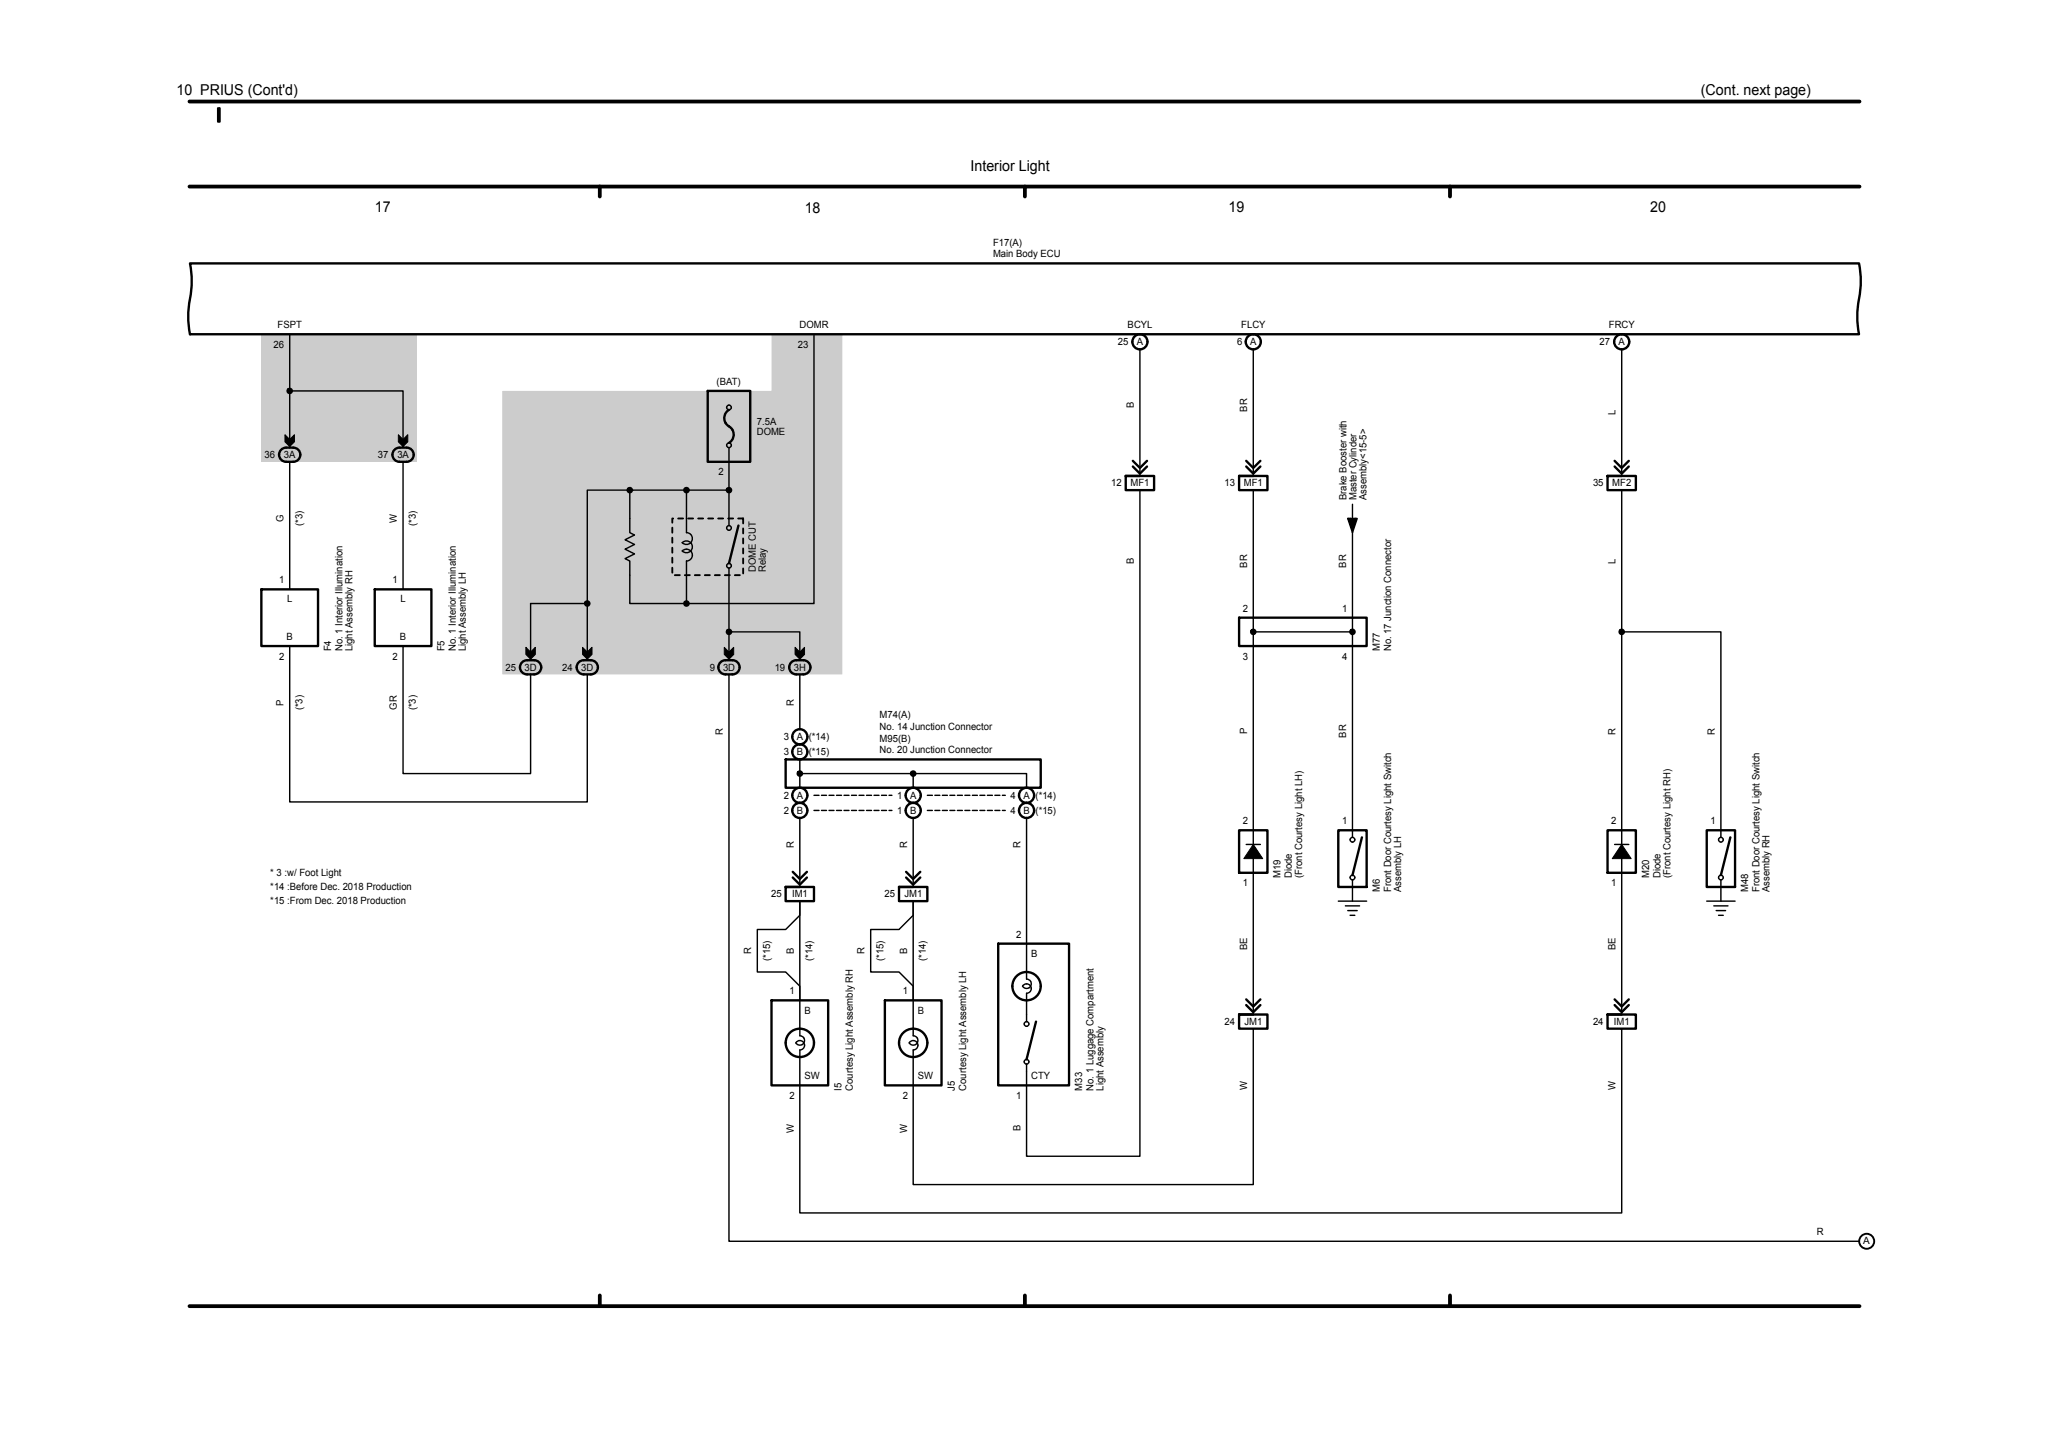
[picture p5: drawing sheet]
<svg xmlns="http://www.w3.org/2000/svg" width="297mm" height="210mm" viewBox="0 0 297 210" stroke-linecap="round" stroke-linejoin="round" font-family="sans-serif">
<path d="M27.5 14.7h242M27.5 27h242M86.9 27v1.5M148.6 27v1.5M210.2 27v1.5M27.5 189.3h242M86.9 187.7v1.5M148.6 187.7v1.5M210.2 187.7v1.5" fill="none" stroke="#000" stroke-width=".55"/>
<g fill="#ccc">
<path d="M72.8 56.7h39v-8.3h10.3v49.3h-49.3z"/>
<path d="M37.9 48.4h22.6v18.5h-22.6z"/>
<path d="M102.6 56.7h6.1v10.2h-6.1z"/>
</g>
<g fill="none" stroke="#000" stroke-width=".34">
<path d="M31.6 15.7v1.9M31.8 15.7v1.9M27.5 38.2h242a16.8 16.8 0 0 1-.2 6.6l-.1 1.4 .3 2.2h-242a16.8 16.8 0 0 1 .2-6.6l.1-1.4zM102.6 56.7h6.1v10.2h-6.1zM105.7 59.4a1.43 1.43 0 0 0 .2 2.5 1.39 1.39 0 0 1-.2 2.3M40.6 65.3l.3-.2a2.22 2.22 0 0 1 2.4 .2 1.03 1.03 0 0 1 .1 1.1 1.03 1.03 0 0 1-.9 .5h-1a1.03 1.03 0 0 1-.9-.5 1.03 1.03 0 0 1 0-1.1zM57.3 65.1a2.22 2.22 0 0 1 2.5 .2 1.03 1.03 0 0 1 .1 1.1 1.03 1.03 0 0 1-1 .5h-1a1.03 1.03 0 0 1-1-.7 1.03 1.03 0 0 1 .4-1.1zM107 76.2l-1.3 5.4M163.2 69h4.1v2h-4.1zM163.2 69h2M164.2 66.8l1 1 1.1-1M164.2 67.6l1 1 1.1-1"/>
<path d="M179.6 69h4.1v2h-4.1zM179.6 69h2.1M180.6 67.6l1.1 1 1-1M180.6 66.8l1.1 1 1-1M233 69h4.1v2h-4.1zM233 69h2.1M234 66.8l1.1 1 1-1M234 67.6l1.1 1 1-1M37.9 85.4h8.2v8.2h-8.2zM54.3 85.4h8.2v8.2h-8.2zM75.6 96.1l.2-.2a2.22 2.22 0 0 1 2.5 .2 1.03 1.03 0 0 1 0 1.1 1.03 1.03 0 0 1-.9 .5h-1a1.03 1.03 0 0 1-.9-.5 1.03 1.03 0 0 1 .1-1.1zM83.8 96.1l.2-.2a2.22 2.22 0 0 1 2.5 .2 1.03 1.03 0 0 1 .1 1.1 1.03 1.03 0 0 1-1 .5h-1a1.03 1.03 0 0 1-.9-.5 1.03 1.03 0 0 1 .1-1.1z"/>
<path d="M104.3 96.1l.2-.2a2.22 2.22 0 0 1 2.5 .2 1.03 1.03 0 0 1 .1 1.1 1.03 1.03 0 0 1-.9 .5h-1a1.03 1.03 0 0 1-1-.5 1.03 1.03 0 0 1 .1-1.1zM114.6 96.1l.2-.2a2.23 2.23 0 0 1 2.5 .2 1.03 1.03 0 0 1 .1 1.1 1.03 1.03 0 0 1-1 .5h-1a1.03 1.03 0 0 1-.9-.5 1.03 1.03 0 0 1 .1-1.1zM179.6 89.5h18.5v4.1h-18.5zM113.9 110.1h37v4.1h-37zM113.9 128.5h4.1v2.1h-4.1zM113.9 128.5h2M114.9 126.4l1 1 1.1-1M114.9 127.2l1 1 1.1-1M130.3 128.5h4.1v2.1h-4.1zM130.3 128.5h2.1M131.3 126.4l1.1 1 1-1M131.3 127.2l1.1 1 1-1"/>
<path d="M144.7 136.8h10.3v20.5h-10.3zM179.6 120.3h4.1v6.2h-4.1zM194 120.3h4.1v8.2h-4.1zM197.4 121.4l-1.4 5.4M233 120.3h4.1v6.2h-4.1zM247.4 120.3h4.1v8.2h-4.1zM250.8 121.4l-1.4 5.4M111.8 145h8.2v12.3h-8.2zM128.3 145h8.2v12.3h-8.2zM150.2 148.1l-1.4 5.4M179.6 147h4.1v2.1h-4.1zM179.6 147h2.1"/>
<path d="M180.6 144.8l1.1 1.1 1-1.1M180.6 145.7l1.1 1 1-1M233 147h4.1v2.1h-4.1zM233 147h2.1M234 144.8l1.1 1.1 1-1.1M234 145.7l1.1 1 1-1"/>
<circle cx="165.2" cy="49.5" r="1.09"/>
<circle cx="181.7" cy="49.5" r="1.09"/>
<circle cx="235.1" cy="49.5" r="1.1"/>
<circle cx="115.9" cy="117.5" r="1.1"/>
<circle cx="115.9" cy="109" r="1.1"/>
<circle cx="115.9" cy="115.3" r="1.1"/>
<circle cx="115.9" cy="106.8" r="1.1"/>
<circle cx="132.4" cy="117.5" r="1.1"/>
<circle cx="132.4" cy="115.3" r="1.1"/>
<circle cx="148.8" cy="117.5" r="1.1"/>
<circle cx="148.8" cy="115.3" r="1.1"/>
<circle cx="115.9" cy="151.1" r="2.05"/>
<circle cx="132.4" cy="151.1" r="2.05"/>
<circle cx="148.8" cy="142.9" r="2.05"/>
</g>
<g fill="none" stroke="#000" stroke-width=".21">
<path d="M41.7 56.4a.38 .38 0 0 0 .2 .6 .38 .38 0 0 0 .5-.4 .38 .38 0 0 0-.6-.3l-.1 .1 .1 .3 .2 .2 .2-.2-.1-.2h-.2l.1 .2h16.4v8.2M42 48.4v16.5M118 48.4v39.1h-18.5v-6.2a.86 .86 0 0 0 .8-1.2 .86 .86 0 0 0-1.4-.2 .86 .86 0 0 0 1.2 0 .86 .86 0 0 0 0-1.2 .86 .86 0 0 0-1.2-.1M165.2 50.6v18.4M181.7 50.6v18.4M235.1 50.6v18.4M42 66.9v18.5M58.4 66.9v18.5M91 70.8a.38 .38 0 0 0 .2 .6 .38 .38 0 0 0 .5-.4 .38 .38 0 0 0-.6-.3l-.1 .1 .2 .4h.2l.1-.2-.2-.2-.1 .1 .1 .1v6.2l.7 .3-1.4 .7 1.4 .7-1.4 .7 1.4 .7-1.4 .7 .7 .3v6.2h8.2l-.1-.2h.1h.2v.3h-.3l-.2-.4a.38 .38 0 0 1 .6 .1 .38 .38 0 0 1-.3 .5 .38 .38 0 0 1-.4-.5l.1-.1M98.9 78.6v.1M99.2 70.8a.38 .38 0 0 0 .2 .6 .38 .38 0 0 0 .5-.4 .38 .38 0 0 0-.6-.3l-.1 .1 .2 .4h.3v-.2v-.1h-.3l.1 .1v6.2a.86 .86 0 0 1 .8 1.2 .86 .86 0 0 1-1.4 .3M105.4 70.8a.38 .38 0 0 0 .2 .6 .38 .38 0 0 0 .4-.4 .38 .38 0 0 0-.5-.3l-.1 .1 .1 .3 .2 .1 .2-.2-.2-.2-.1 .1 .1 .1h-20.6v24.7"/>
<path d="M105.7 64.9v11.3M165.2 71v96.6h-16.4v-13.4M181.7 71v76M195.4 75.1h1.3l-.7 2.1-.6-2.1h.1l.5 1.7 .6-1.7h-.2l-.4 1.2-.4-1.2h.2l.2 .8 .3-.8M196 73.1v48.3M235.1 71v76M42 93.6v22.6h43.1v-18.5M58.4 93.6v18.5h18.5v-14.4M84.8 87.2a.38 .38 0 0 0 .2 .6 .38 .38 0 0 0 .5-.4 .38 .38 0 0 0-.6-.3l-.1 .1 .1 .3 .1 .1h.3v-.3h-.1h-.2l.1 .2h-8.2v8.2M105.4 91.3a.38 .38 0 0 0 .2 .6 .38 .38 0 0 0 .4-.4 .38 .38 0 0 0-.5-.3l-.1 .1 .1 .3 .2 .2 .2-.2-.1-.2h-.2l.1 .2h10.2v4.1M105.7 97.7v82.2h163.8M105.7 82.3v13.4"/>
<path d="M115.9 97.7v8M181.4 91.3a.38 .38 0 0 0 .2 .6 .38 .38 0 0 0 .4-.4 .38 .38 0 0 0-.5-.3l-.1 .1 .1 .3 .2 .2 .2-.2-.1-.2h-.2l.1 .2h14.3l-.1-.2h.3v.3l-.3 .1-.1-.2a.3 .3 0 0 1 .2-.4 .3 .3 0 0 1 .4 .2 .38 .38 0 0 1-.4 .5 .38 .38 0 0 1-.2-.6M234.8 91.3a.38 .38 0 0 0 .2 .6 .38 .38 0 0 0 .4-.4 .38 .38 0 0 0-.5-.3l-.1 .1 .1 .3 .2 .2 .2-.2-.1-.2h-.2l.1 .2h14.3v29.8M115.6 111.9a.38 .38 0 0 0 .2 .6 .38 .38 0 0 0 .5-.4 .38 .38 0 0 0-.6-.3l-.1 .1 .1 .3 .3 .1 .1-.1v-.2l-.3-.1 .1 .2h32.9v2.1M115.9 110.1v4.1M115.9 118.5v10M132.1 111.9a.38 .38 0 0 0 .2 .6 .38 .38 0 0 0 .4-.4 .38 .38 0 0 0-.5-.3l-.1 .1 .2 .4 .2-.1 .1-.1-.2-.2h-.1l.1 .2v2.1M132.4 118.5v10M148.8 118.5v23.4a.68 .68 0 0 1 .6 1 .68 .68 0 0 1-1.2 0 .68 .68 0 0 1 1.2 0 .68 .68 0 0 1-.6 1.1v4.1M180.6 122.4h2.1M194 130.6h4.1M195 131.3h2.1"/>
<path d="M195.4 132h1.3M195.7 132.7h.7M196 127.5v3.1M234 122.4h2.1M247.4 130.6h4.1M248.4 131.3h2.1M248.8 132h1.3M249.1 132.7h.7M249.4 127.5v3.1M115.9 145v-2.1l-2-2h-4.1v-6.2h4.1l2-2v-2.1v19.5a.68 .68 0 0 1 .6 1 .68 .68 0 0 1-1.1 0 .68 .68 0 0 1 1.1 .1 .68 .68 0 0 1-.6 1v23.6h119.2v-26.7M132.4 145v-2.1l-2.1-2h-4.1v-6.2h4.1l2.1-2v-2.1v19.5a.68 .68 0 0 1 .6 1 .68 .68 0 0 1-1.2 0 .68 .68 0 0 1 1.2 .1 .68 .68 0 0 1-.6 1v19.5h49.3v-22.6"/>
<circle cx="105.7" cy="59.1" r=".34"/>
<circle cx="105.7" cy="76.5" r=".34"/>
<circle cx="105.7" cy="64.5" r=".34"/>
<circle cx="105.7" cy="82" r=".34"/>
<circle cx="196" cy="121.7" r=".34"/>
<circle cx="196" cy="127.2" r=".34"/>
<circle cx="249.4" cy="121.7" r=".34"/>
<circle cx="249.4" cy="127.2" r=".34"/>
<circle cx="148.8" cy="148.4" r=".34"/>
<circle cx="148.8" cy="153.9" r=".34"/>
</g>
<path d="M41.3 63l.7 .7 .7-.7v1l-.7 .7-.7-.7zM57.7 63l.7 .7 .7-.7v1l-.7 .7-.7-.7zM76.2 93.8l.7 .7 .7-.7v1l-.7 .7-.7-.7zM84.4 93.8l.7 .7 .7-.7v1l-.7 .7-.7-.7zM105 93.8l.7 .7 .6-.7v1l-.6 .7-.7-.7zM115.2 93.8l.7 .7 .7-.7v1l-.7 .7-.7-.7zM181.7 122.4l1.3 2h-2.7zM235.1 122.4l1.3 2h-2.7z" fill="#000"/>
<path d="M41.3 63l.7 .7 .7-.7v1l-.7 .7-.7-.7zM57.7 63l.7 .7 .7-.7v1l-.7 .7-.7-.7zM76.2 93.8l.7 .7 .7-.7v1l-.7 .7-.7-.7zM84.4 93.8l.7 .7 .7-.7v1l-.7 .7-.7-.7zM105 93.8l.7 .7 .6-.7v1l-.6 .7-.7-.7zM115.2 93.8l.7 .7 .7-.7v1l-.7 .7-.7-.7zM181.7 122.4l1.3 2h-2.7zM235.1 122.4l1.3 2h-2.7z" fill="none" stroke="#000" stroke-width=".14"/>
<path d="M107.7 75.1h-10.3v8.3h10.3v-8.3" fill="none" stroke="#000" stroke-width=".27" stroke-dasharray=".7 .7"/>
<path d="M118 115.3h11.3M118 117.5h11.3M134.4 115.3h11.3M134.4 117.5h11.3" fill="none" stroke="#000" stroke-width=".21" stroke-dasharray=".7 .4"/>
<circle cx="270.6" cy="179.9" r="1.09" fill="#fff"/>
<circle cx="270.6" cy="179.9" r="1.09" fill="none" stroke="#000" stroke-width=".27"/>
<g font-size="2.2">
<text x="25.6" y="13.8">10 PRIUS (Cont'd)</text>
<text x="246.5" y="13.8">(Cont. next page)</text>
<text x="140.7" y="24.8">Interior Light</text>
<text x="54.3" y="30.7">17</text>
<text x="116.6" y="30.8">18</text>
<text x="178.1" y="30.7">19</text>
<text x="239.2" y="30.7">20</text>
</g>
<g font-size="1.5">
<text x="143.9" y="35.6">F17(A)</text>
<text x="143.9" y="37.3">Main Body ECU</text>
<text x="40.2" y="47.5">FSPT</text>
<text x="115.9" y="47.5">DOMR</text>
<text x="163.5" y="47.5">BCYL</text>
<text x="179.9" y="47.5">FLCY</text>
<text x="233.2" y="47.5">FRCY</text>
<text x="39.6" y="50.4">26</text>
<text x="115.6" y="50.4">23</text>
<text x="162" y="50">25</text>
<text x="164.8" y="50">A</text>
<text x="179.3" y="50">6</text>
<text x="181.2" y="50">A</text>
<text x="231.9" y="50">27</text>
<text x="234.6" y="50">A</text>
<text x="103.9" y="55.8">(BAT)</text>
<text x="164.3" y="59.2" transform="rotate(-90 164.3 59.2)">B</text>
<text x="180.8" y="59.7" transform="rotate(-90 180.8 59.7)">BR</text>
<text x="109.7" y="61.6">7.5A</text>
<text x="109.7" y="63">DOME</text>
<text x="234.2" y="60.1" transform="rotate(-90 234.2 60.1)">L</text>
<text x="38.3" y="66.4">36</text>
<text x="41.2" y="66.4">3A</text>
<text x="54.8" y="66.4">37</text>
<text x="57.6" y="66.4">3A</text>
<text x="104.2" y="68.9">2</text>
<text x="161.1" y="70.5">12</text>
<text x="163.9" y="70.5">MF1</text>
<text x="177.5" y="70.5">13</text>
<text x="180.3" y="70.5">MF1</text>
<text x="230.9" y="70.5">35</text>
<text x="233.7" y="70.5">MF2</text>
<text x="41.1" y="75.7" transform="rotate(-90 41.1 75.7)">G</text>
<text x="43.8" y="76.3" transform="rotate(-90 43.8 76.3)">(*3)</text>
<text x="57.5" y="75.8" transform="rotate(-90 57.5 75.8)">W</text>
<text x="60.3" y="76.3" transform="rotate(-90 60.3 76.3)">(*3)</text>
<text x="195.1" y="72.5" transform="rotate(-90 195.1 72.5)">Brake Booster with</text>
<text x="196.6" y="72.5" transform="rotate(-90 196.6 72.5)">Master Cylinder</text>
<text x="198" y="72.5" transform="rotate(-90 198 72.5)">Assembly&lt;15-5&gt;</text>
<text x="109.6" y="82.9" transform="rotate(-90 109.6 82.9)">DOME CUT</text>
<text x="111" y="82.9" transform="rotate(-90 111 82.9)">Relay</text>
<text x="164.3" y="81.8" transform="rotate(-90 164.3 81.8)">B</text>
<text x="180.8" y="82.3" transform="rotate(-90 180.8 82.3)">BR</text>
<text x="195.1" y="82.3" transform="rotate(-90 195.1 82.3)">BR</text>
<text x="234.2" y="81.7" transform="rotate(-90 234.2 81.7)">L</text>
<text x="40.5" y="84.5">1</text>
<text x="41.6" y="87.3">L</text>
<text x="56.9" y="84.5">1</text>
<text x="58.1" y="87.3">L</text>
<text x="180.2" y="88.6">2</text>
<text x="194.5" y="88.6">1</text>
<text x="40.5" y="95.6">2</text>
<text x="41.5" y="92.7">B</text>
<text x="48" y="94.4" transform="rotate(-90 48 94.4)">F4</text>
<text x="49.7" y="94.4" transform="rotate(-90 49.7 94.4)">No. 1 Interior Illumination</text>
<text x="51.1" y="94.4" transform="rotate(-90 51.1 94.4)">Light Assembly RH</text>
<text x="56.9" y="95.6">2</text>
<text x="58" y="92.7">B</text>
<text x="64.4" y="94.4" transform="rotate(-90 64.4 94.4)">F5</text>
<text x="66.1" y="94.4" transform="rotate(-90 66.1 94.4)">No. 1 Interior Illumination</text>
<text x="67.5" y="94.4" transform="rotate(-90 67.5 94.4)">Light Assembly LH</text>
<text x="180.2" y="95.6">3</text>
<text x="194.5" y="95.6">4</text>
<text x="200" y="94.4" transform="rotate(-90 200 94.4)">M77</text>
<text x="201.7" y="94.4" transform="rotate(-90 201.7 94.4)">No. 17 Junction Connector</text>
<text x="73.3" y="97.2">25</text>
<text x="76" y="97.2">3D</text>
<text x="81.5" y="97.2">24</text>
<text x="84.3" y="97.2">3D</text>
<text x="102.9" y="97.2">9</text>
<text x="104.8" y="97.2">3D</text>
<text x="112.3" y="97.2">19</text>
<text x="115.1" y="97.2">3H</text>
<text x="41.1" y="102.3" transform="rotate(-90 41.1 102.3)">P</text>
<text x="43.8" y="103" transform="rotate(-90 43.8 103)">(*3)</text>
<text x="57.5" y="102.9" transform="rotate(-90 57.5 102.9)">GR</text>
<text x="60.3" y="103" transform="rotate(-90 60.3 103)">(*3)</text>
<text x="104.8" y="106.5" transform="rotate(-90 104.8 106.5)">R</text>
<text x="113.6" y="107.3">3</text>
<text x="115" y="102.3" transform="rotate(-90 115 102.3)">R</text>
<text x="115.5" y="107.3">A (*14)</text>
<text x="127.5" y="107.5">M95(B)</text>
<text x="127.5" y="105.7">No. 14 Junction Connector</text>
<text x="127.5" y="104.1">M74(A)</text>
<text x="180.8" y="106.4" transform="rotate(-90 180.8 106.4)">P</text>
<text x="195.1" y="106.9" transform="rotate(-90 195.1 106.9)">BR</text>
<text x="234.2" y="106.5" transform="rotate(-90 234.2 106.5)">R</text>
<text x="248.5" y="106.5" transform="rotate(-90 248.5 106.5)">R</text>
<text x="113.6" y="109.4">3</text>
<text x="115.5" y="109.4">B (*15)</text>
<text x="127.5" y="109.2">No. 20 Junction Connector</text>
<text x="113.6" y="117.9">2</text>
<text x="113.6" y="115.7">2</text>
<text x="115.5" y="117.9">B</text>
<text x="115.5" y="115.7">A</text>
<text x="130" y="117.9">1</text>
<text x="130" y="115.7">1</text>
<text x="131.9" y="117.9">B</text>
<text x="131.9" y="115.7">A</text>
<text x="146.5" y="117.9">4</text>
<text x="146.5" y="115.7">4</text>
<text x="148.4" y="117.9">B (*15)</text>
<text x="148.4" y="115.7">A (*14)</text>
<text x="180.2" y="119.4">2</text>
<text x="194.5" y="119.4">1</text>
<text x="233.6" y="119.4">2</text>
<text x="247.9" y="119.4">1</text>
<text x="115" y="122.9" transform="rotate(-90 115 122.9)">R</text>
<text x="131.5" y="122.9" transform="rotate(-90 131.5 122.9)">R</text>
<text x="147.9" y="122.9" transform="rotate(-90 147.9 122.9)">R</text>
<text x="39.2" y="127">* 3 :w/ Foot Light</text>
<text x="39.2" y="129">*14 :Before Dec. 2018 Production</text>
<text x="39.2" y="131.1">*15 :From Dec. 2018 Production</text>
<text x="111.8" y="130">25</text>
<text x="114.8" y="130">IM1</text>
<text x="128.2" y="130">25</text>
<text x="131.1" y="130">JM1</text>
<text x="180.2" y="128.5">1</text>
<text x="185.6" y="127.3" transform="rotate(-90 185.6 127.3)">M19</text>
<text x="187.3" y="127.3" transform="rotate(-90 187.3 127.3)">Diode</text>
<text x="188.7" y="127.3" transform="rotate(-90 188.7 127.3)">(Front Courtesy Light LH)</text>
<text x="200" y="129.3" transform="rotate(-90 200 129.3)">M6</text>
<text x="201.7" y="129.3" transform="rotate(-90 201.7 129.3)">Front Door Courtesy Light Switch</text>
<text x="203.1" y="129.3" transform="rotate(-90 203.1 129.3)">Assembly LH</text>
<text x="233.6" y="128.5">1</text>
<text x="239" y="127.3" transform="rotate(-90 239 127.3)">M20</text>
<text x="240.7" y="127.3" transform="rotate(-90 240.7 127.3)">Diode</text>
<text x="242.1" y="127.3" transform="rotate(-90 242.1 127.3)">(Front Courtesy Light RH)</text>
<text x="253.4" y="129.3" transform="rotate(-90 253.4 129.3)">M48</text>
<text x="255.1" y="129.3" transform="rotate(-90 255.1 129.3)">Front Door Courtesy Light Switch</text>
<text x="256.5" y="129.3" transform="rotate(-90 256.5 129.3)">Assembly RH</text>
<text x="147.3" y="135.9">2</text>
<text x="180.8" y="137.7" transform="rotate(-90 180.8 137.7)">BE</text>
<text x="234.2" y="137.7" transform="rotate(-90 234.2 137.7)">BE</text>
<text x="108.9" y="138.3" transform="rotate(-90 108.9 138.3)">R</text>
<text x="111.6" y="139.3" transform="rotate(-90 111.6 139.3)">(*15)</text>
<text x="115" y="138.2" transform="rotate(-90 115 138.2)">B</text>
<text x="117.8" y="139.3" transform="rotate(-90 117.8 139.3)">(*14)</text>
<text x="125.3" y="138.3" transform="rotate(-90 125.3 138.3)">R</text>
<text x="128.1" y="139.3" transform="rotate(-90 128.1 139.3)">(*15)</text>
<text x="131.5" y="138.2" transform="rotate(-90 131.5 138.2)">B</text>
<text x="134.2" y="139.3" transform="rotate(-90 134.2 139.3)">(*14)</text>
<text x="149.5" y="138.7">B</text>
<text x="114.4" y="144.1">1</text>
<text x="116.6" y="147">B</text>
<text x="130.9" y="144.1">1</text>
<text x="133.1" y="147">B</text>
<text x="177.5" y="148.5">24</text>
<text x="180.4" y="148.5">JM1</text>
<text x="230.9" y="148.5">24</text>
<text x="233.9" y="148.5">IM1</text>
<text x="114.4" y="159.3">2</text>
<text x="116.6" y="156.4">SW</text>
<text x="122" y="158.1" transform="rotate(-90 122 158.1)">I5</text>
<text x="123.6" y="158.1" transform="rotate(-90 123.6 158.1)">Courtesy Light Assembly RH</text>
<text x="130.9" y="159.3">2</text>
<text x="133.1" y="156.4">SW</text>
<text x="138.4" y="158.1" transform="rotate(-90 138.4 158.1)">J5</text>
<text x="140" y="158.1" transform="rotate(-90 140 158.1)">Courtesy Light Assembly LH</text>
<text x="147.3" y="159.3">1</text>
<text x="149.5" y="156.4">CTY</text>
<text x="156.9" y="158.1" transform="rotate(-90 156.9 158.1)">M33</text>
<text x="158.5" y="158.1" transform="rotate(-90 158.5 158.1)">No. 1 Luggage Compartment</text>
<text x="160" y="158.1" transform="rotate(-90 160 158.1)">Light Assembly</text>
<text x="180.8" y="158" transform="rotate(-90 180.8 158)">W</text>
<text x="234.2" y="158" transform="rotate(-90 234.2 158)">W</text>
<text x="115" y="164.1" transform="rotate(-90 115 164.1)">W</text>
<text x="131.5" y="164.1" transform="rotate(-90 131.5 164.1)">W</text>
<text x="147.9" y="163.9" transform="rotate(-90 147.9 163.9)">B</text>
<text x="263.3" y="179">R</text>
<text x="270.1" y="180.3">A</text>
</g>
</svg>
